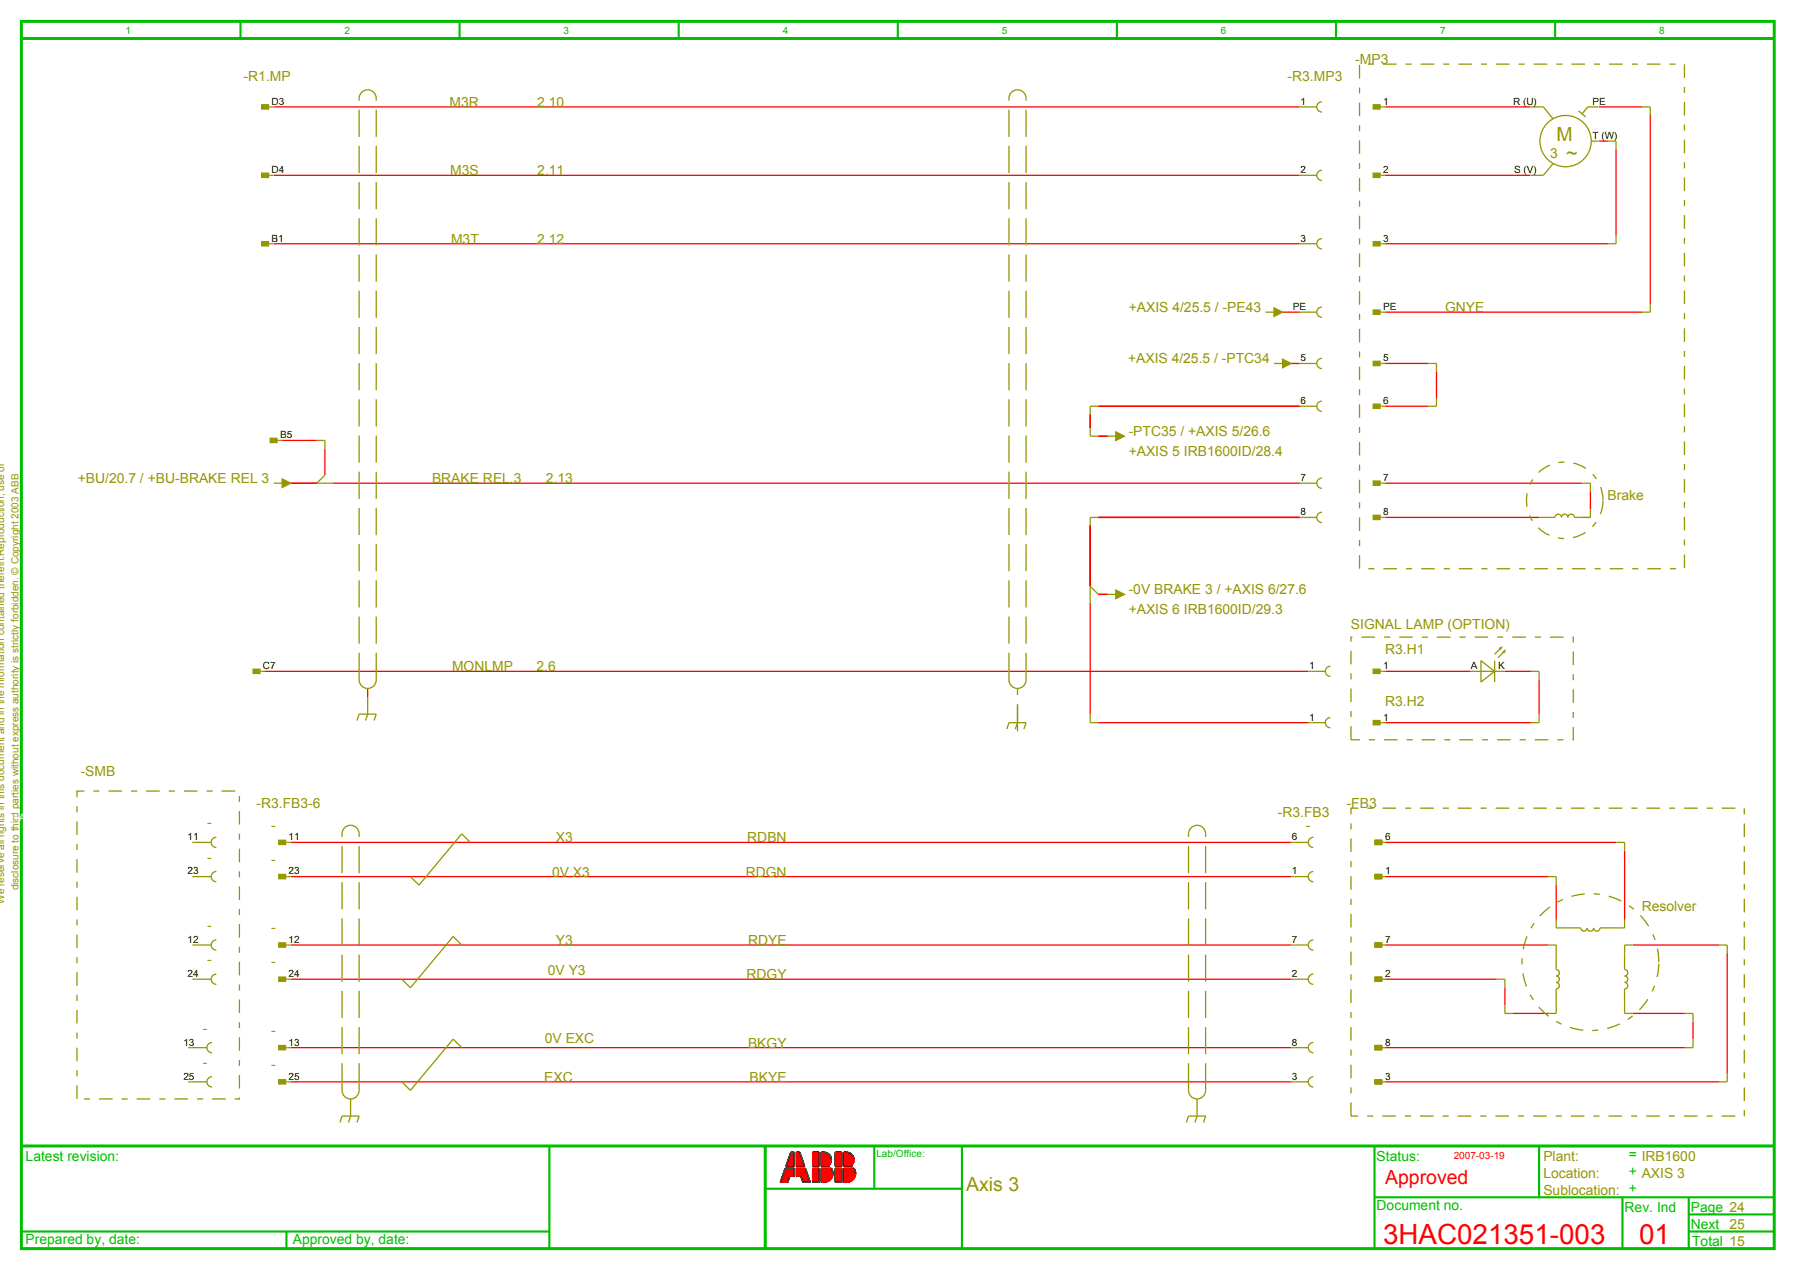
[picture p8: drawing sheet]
<svg xmlns="http://www.w3.org/2000/svg" width="421mm" height="297mm" viewBox="0 0 421 297" stroke-linecap="round" stroke-linejoin="round" font-family="sans-serif">
<path d="M5 5h410v287h-410zM5 9h410M5 268h410M179 268v24" fill="none" stroke="#00be00" stroke-width=".7" stroke-linecap="butt"/>
<g fill="none" stroke="#00be00" stroke-width=".5">
<path d="M56.2 5v4M107.5 5v4M158.7 5v4M210 5v4M261.2 5v4M312.5 5v4M363.7 5v4M128.5 268v24M179 278h46M204.5 268v10M225 268v24M321.5 268v24"/>
<path d="M360 268v12M365 268h50M5 288h123.5M67 288v4M179 288v4M321.5 280h93.5M379.5 280v12M395 288h20M395 280v12M395 284h20"/>
</g>
<g fill="none" stroke="#f00" stroke-width=".3">
<path d="M64 25h240M324 25h34M374 25h10.1M374 33h2.1M378 34.9v20.2M386 26.9v44.2M64 57h240M64 41h240M324 57h52.1M324 41h34M299.9 73h4.1M324 73h60.1"/>
<path d="M255 96.9v3.2M256.9 95h47.1M301.9 85h2.1M324 95h10.1M324 85h10.1M336 86.9v6.2M66 103h8.1M67.9 113h6.2M76 104.9v6.2M77.9 113h226.1M256.9 102h2.2M324 113h46.1"/>
<path d="M372 114.9v4.2M255 122.9v14.2M256.9 121h47.1M256.9 139h2.2M324 121h36M62 157h244M255 140.9v26.2M324 157h20M352 157h6.1M360 158.9v8.2M86 161v2M256.9 169h49.1"/>
<path d="M324 169h34.1M68 197h234M324 197h54.1M380 198.9v16.2M68 205h234M324 205h38.1M364 206.9v8.2M365.9 217h.1M378 217h.1M68 229h234M68 221h234M324 229h26.1"/>
<path d="M324 221h38.1M352 230.9v4.2M353.9 237h8.2M364 222.9v.1M364 235v.1M380 222.9v.1M380 235v.1M381.9 237h12.2M381.9 221h20.2M396 238.9v4.2M404 222.9v28.2M68 245h234"/>
<path d="M68 253h234M324 245h70.1M324 253h78.1M183.6 273.2h.1M183.7 273.2l-.1 .1M183.8 273.2l-.2 .2M183.9 273.2l-.4 .4M184 273.2l-.5 .5M184.1 273.2l-.7 .7M184.1 273.2l-.7 .8M184.2 273.2l-.9 .9M184.3 276.5h-.1"/>
<path d="M184.3 273.2l-1 1M184.3 276.3l-.1 .2M184.4 276.2l-.3 .3M184.4 273.2l-1.2 1.2M184.4 276l-.5 .5M184.5 275.9l-.6 .6M184.5 273.2l-1.3 1.3M184.5 275.8l-.7 .7M184.5 275.7l-.8 .8M184.6 273.2l-1.5 1.4M184.6 275.6l-.9 .9M184.6 275.5l-1 1"/>
<path d="M184.6 273.2l-1.5 1.5M184.7 275.3l-1.2 1.2M184.7 273.2l-1.6 1.6M184.7 275.2l-1.3 1.3M184.8 273.2l-1.8 1.7M184.9 273.2l-1.9 2M185 273.2l-2.1 2.1M185 269.4l-.1 .1M185.1 273.2l-2.2 2.2M185.1 269.4l-.2 .2M185.1 273.2l-2.3 2.3M185.2 269.4l-.3 .3"/>
<path d="M185.2 273.2l-2.4 2.4M185.3 273.2l-2.5 2.5M185.3 269.4l-.5 .5M185.4 269.4l-.7 .6M185.4 273.2l-2.7 2.7M185.4 269.4l-.7 .8M185.5 273.2l-2.8 2.8M185.5 269.4l-.8 .9M185.6 273.2l-3 2.9M185.6 269.4l-1 1M185.6 273.2l-3 3M185.7 269.4l-1.1 1.1"/>
<path d="M185.7 273.2l-3.2 3.2M185.8 273.2l-3.3 3.3 3.3-3.3M185.8 273.4l-3.1 3.1M185.8 273.5l-3.1 3M185.8 272.7h-.1M185.8 273.5l-3 3M185.8 272.5l-.2 .2M185.8 272.5l-.3 .2M185.8 273.6l-2.9 2.9M185.8 272.4l-.3 .3M185.8 273.7l-2.8 2.8M185.8 272.3l-.5 .4"/>
<path d="M185.8 272.2l-.5 .5M185.8 272.1l-.6 .6M185.8 272l-.7 .7M185.8 272l-.8 .7M185.8 273.9l-2.6 2.6M185.8 271.9l-.8 .8M185.8 271.8l-1 .9M185.8 271.7l-1 1M185.8 274l-2.5 2.5M185.8 271.6l-1.1 1.1M185.8 271.5l-1.2 1.2M185.8 274.1l-1 1"/>
<path d="M185.8 271.5l-1.3 1.2M185.8 274.2l-.9 .9M185.8 271.4l-1.3 1.3M185.8 271.3l-1.5 1.4M185.8 271.2l-1.5 1.5M185.8 274.4l-.7 .7M185.8 274.4l-.6 .7M185.8 274.5l-.6 .6M185.8 270.7l-2 2M185.8 270.8l-2 1.9M185.8 270.6l-1.9 1.9M185.8 274.6l-.5 .5"/>
<path d="M185.8 270.6l-1.9 1.8M185.8 274.7l-.4 .4M185.8 270.5l-1.9 1.8M185.8 270.9l-1.8 1.8M185.8 270.4l-1.8 1.8M185.8 270.3l-1.8 1.8M185.8 271l-1.7 1.7M185.8 270.2l-1.7 1.7M185.8 270.1l-1.7 1.7M185.8 270.1l-1.6 1.6M185.8 271.1l-1.6 1.6M185.8 270l-1.6 1.6"/>
<path d="M185.8 269.9l-1.5 1.6M185.8 269.8l-1.5 1.5M185.8 269.7l-1.4 1.4M185.8 269.6l-1.4 1.4M185.8 269.6l-1.4 1.3M185.8 269.5l-1.3 1.3M185.8 269.4l-1.3 1.3M185.8 274.8l-.3 .3M185.8 274.9l-.2 .2M185.8 272.6l-.1 .1M185.8 275l-.1 .1M185.8 275.1h.1"/>
<path d="M186.3 272.6l1.4-1.4-1.4 1.4M186.3 271.2l1.1-1-1.1 1.2M186.3 270.5l.9-.9-.9 1M186.3 269.4h.1M186.3 273.2v.1M186.4 269.4l-.1 .1M186.4 273.2l-.1 .1M186.4 269.4l-.1 .2M186.5 273.2l-.2 .2M186.5 275.1l1.9-1.9-1.8 1.9M186.5 269.4l-.2 .3M186.5 273.2l-.2 .3"/>
<path d="M186.6 269.4l-.3 .3M186.6 273.2l-.3 .3M186.7 273.2l-.4 .4M186.7 269.4l-.4 .5M186.8 273.2l-.5 .5M186.8 269.4l-.5 .5M186.9 269.4l-.6 .6M186.9 273.2l-.6 .6M186.9 269.4l-.6 .7M187 273.2l-.7 .7M187 269.4l-.7 .7M187 273.2l-.7 .8"/>
<path d="M187.1 269.4l-.8 .8M187.1 269.5l-.8 .9M187.1 273.2l-.8 .8M187.1 275.1l1.5-1.5-1.4 1.5M187.1 269.6l-.8 .8M187.2 273.2l-.9 .9M187.2 269.7l-.9 .9M187.2 269.8l-.9 .9M187.2 269.8l-.9 1.1M187.3 269.9l-1 1M187.3 270l-1 1M187.3 270l-1 1.1"/>
<path d="M187.3 273.2l-1 1M187.3 270.1l-1 1M187.4 273.2l-1.1 1.1M187.4 270.3l-1.1 1.1M187.4 270.3l-1.1 1.2M187.4 270.4l-1.1 1.2M187.4 272.7l.6-.6-.5 .6M187.5 270.4l-1.2 1.2M187.5 273.2l-1.2 1.2M187.5 270.5l-1.2 1.2M187.5 270.6l-1.2 1.2M187.5 270.7l-1.2 1.2"/>
<path d="M187.5 273.2l-1.2 1.3M187.5 270.7l-1.2 1.3M187.6 270.8l-1.3 1.3M187.6 270.9l-1.3 1.3M187.6 273.2l-1.3 1.3M187.6 275.9l1.3-1.3-1.3 1.4M187.6 270.9l-1.3 1.4M187.7 271l-1.4 1.4M187.7 271.1l-1.4 1.4M187.7 273.2l-1.4 1.4M187.7 271.2l-1.4 1.5M187.7 271.3l-1.4 1.4"/>
<path d="M187.8 271.4l-1.3 1.3M187.8 276.5l1.3-1.3-1.3 1.3M187.8 273.2l-1.5 1.5M187.8 271.5l-1.2 1.2M187.8 271.5l-1.1 1.2M187.9 271.6l-1.2 1.1M187.9 271.7l-1.1 1M187.9 273.2l-1.6 1.6M187.9 271.8l-.9 .9M187.9 271.9l-.8 .8M188 273.2l-1.7 1.7M188 271.9l-.8 .8"/>
<path d="M188 272l-.8 .7M188 272l-.7 .7M188 273.2l-1.7 1.8M188.1 272.2l-.5 .5M188.1 272.3l-.4 .4M188.1 273.2l-1.8 1.8M188.2 272.4l-.3 .3M188.2 272.7h.1M188.2 272.5l-.3 .2M188.2 273.2l-1.9 1.9M188.2 272.5l-.2 .2M188.2 272.6l-.1 .1"/>
<path d="M188.3 273.2l-1.9 1.9M188.4 273.3l-1.8 1.8M188.5 273.3l-1.8 1.8M188.5 273.4l-1.7 1.7M188.5 273.5l-1.5 1.6M188.6 273.6l-1.5 1.5M188.6 273.7l-1.3 1.4M188.6 273.8l-1.3 1.4 1.4-1.3M188.7 274l-1.3 1.3M188.7 274.1l-1.3 1.3M188.8 274.2l-1.3 1.3M188.8 274.3l-1.3 1.3"/>
<path d="M188.8 274.4l-1.3 1.3 1.3-1.3M188.9 274.5l-1.3 1.3M188.9 274.5l-1.3 1.4M189 274.7l-1.4 1.4M189 274.8l-1.3 1.3M189 274.8l-1.3 1.4M189 274.9l-1.3 1.4M189.1 275l-1.4 1.3M189.1 275.1l-1.3 1.3M189.1 276.5l.4-.3-.3 .3M189.1 275.3l-1.2 1.2M189.2 275.4l-1.2 1.1"/>
<path d="M189.2 275.4l-1.1 1.1M189.2 275.5l-1 1M189.2 275.5l-.9 1M189.3 275.6l-1 .9M189.3 275.7l-.8 .8M189.3 275.8l-.7 .7M189.3 275.8l-.6 .7M189.4 275.9l-.6 .6M189.4 276.1l-.4 .4M189.5 276.3l-.3 .2M189.5 276.3l-.2 .2M189.5 276.4v.1"/>
<path d="M189.6 276.5h-.1M190.1 273.2h.1M190.2 269.4l-.1 .1M190.2 273.2l-.1 .1M190.3 269.4l-.2 .2M190.3 273.2l-.2 .2M190.4 273.2l-.3 .3M190.4 269.4l-.3 .3M190.5 269.4l-.4 .4M190.5 273.2l-.4 .4M190.6 273.2l-.5 .5M190.7 269.4l-.6 .6"/>
<path d="M190.7 269.4l-.6 .7M190.8 273.2l-.7 .7M190.8 269.4l-.7 .7M190.9 273.2l-.8 .7M190.9 269.4l-.8 .8M190.9 273.2l-.8 .8M191 269.4l-.9 .9M191 273.2l-.9 .9M191.1 273.2l-1 1M191.2 269.4l-1.1 1.1M191.2 269.4l-1.1 1.2M191.3 273.2l-1.2 1.2"/>
<path d="M191.3 269.4l-1.2 1.2M191.4 273.2l-1.3 1.2M191.4 269.4l-1.3 1.3M191.4 273.2l-1.3 1.3M191.5 269.4l-1.4 1.4M191.5 273.2l-1.4 1.4M191.6 273.2l-1.5 1.5M191.6 269.4l-1.5 1.5M191.6 269.4l-1.5 1.6M191.6 269.5l-1.5 1.5M191.6 269.6l-1.5 1.5M191.6 269.7l-1.5 1.5"/>
<path d="M191.6 269.7l-1.5 1.6M191.6 269.8l-1.5 1.6M191.6 269.9l-1.5 1.6M191.6 270l-1.5 1.5M191.6 270.1l-1.5 1.5M191.6 270.2l-1.5 1.5M191.6 270.2l-1.5 1.6M191.6 270.3l-1.5 1.6M191.6 270.4l-1.5 1.6M191.6 270.5l-1.5 1.5M191.6 270.6l-1.5 1.5M191.6 270.6l-1.5 1.6"/>
<path d="M191.6 270.7l-1.5 1.6M191.6 270.8l-1.5 1.6M191.6 270.9l-1.5 1.6M191.6 271l-1.5 1.5M191.6 271.1l-1.5 1.5M191.6 271.1l-1.5 1.6M191.6 271.2l-1.5 1.5M191.6 271.3l-1.4 1.4M191.6 271.4l-1.3 1.3M191.6 271.5l-1.2 1.2M191.6 271.6l-1.1 1.1M191.6 271.6l-1 1.1"/>
<path d="M191.6 271.7l-1 1M191.6 271.8l-.9 .9M191.6 271.9l-.8 .8M191.6 272l-.7 .7M191.6 272.1l-.6 .6M191.6 272.1l-.5 .6M191.6 272.2l-.5 .5M191.6 272.3l-.4 .4M191.6 272.4l-.3 .3M191.6 272.5l-.2 .2M191.6 272.6l-.1 .1M191.6 272.7h.1"/>
<path d="M191.6 273.3l-1.5 1.6M191.6 273.4l-1.5 1.5M191.6 273.5l-1.5 1.5M191.6 273.5l-1.5 1.6M191.6 273.6l-1.5 1.6M191.6 273.7l-1.5 1.6M191.6 273.8l-1.5 1.6M191.6 273.9l-1.5 1.5M191.6 274l-1.5 1.5M191.6 274l-1.5 1.6M191.6 274.2l-1.5 1.6M191.6 274.4l-1.5 1.5"/>
<path d="M191.6 274.1l-1.5 1.5M191.6 274.3l-1.5 1.6M191.6 274.5l-1.5 1.5M191.6 274.5l-1.5 1.6M191.6 274.6l-1.5 1.5M191.6 274.7l-1.5 1.6M191.6 274.8l-1.5 1.6M191.6 274.9l-1.5 1.5M191.6 275l-1.5 1.5M191.6 275l-1.4 1.5M191.6 275.1l-1.4 1.4M191.6 275.2l-1.3 1.3"/>
<path d="M191.6 275.3l-1.1 1.2M191.6 275.4l-1.1 1.1M191.6 275.5l-1 1M191.6 275.5l-.9 1M191.6 275.6l-.9 .9M191.6 275.7l-.8 .8M191.6 275.8l-.7 .7M191.6 275.9l-.6 .6M191.6 276l-.5 .5M191.6 276l-.4 .5M191.6 276.1l-.4 .4M191.6 276.2l-.3 .3"/>
<path d="M191.6 276.2l-.2 .3M191.6 276.3l-.2 .2M191.6 276.4l-.1 .1M191.6 276.4v.1M192.1 270.5l1.1-1-1.1 1.1M192.1 271.1l1.5-1.5-1.5 1.6M192.1 271.4l1.7-1.7-1.7 1.7M192.1 272.2l2.1-2.1-2.1 2.3M192.1 272.5l2.2-2.2-2.2 2.3M192.1 273.2h.1M192.2 269.4l-.1 .1M192.3 273.2l-.2 .2"/>
<path d="M192.3 269.4l-.2 .2M192.4 269.4l-.3 .3M192.4 273.2l-.3 .3M192.5 273.2l-.4 .4M192.6 273.2l-.5 .4M192.6 269.4l-.5 .5M192.7 269.4l-.6 .6M192.7 273.2l-.6 .6M192.8 273.2l-.7 .6M192.8 269.4l-.7 .7M192.8 273.2l-.7 .7M192.9 269.4l-.8 .8"/>
<path d="M192.9 273.2l-.8 .8M193 273.2l-.9 .9M193.1 269.4l-1 1M193.1 269.5l-1 1M193.2 273.2l-1.1 1.1M193.3 273.2l-1.2 1.1M193.3 269.5l-1.2 1.2M193.3 273.2l-1.2 1.2M193.4 273.2l-1.3 1.3M193.4 269.5l-1.3 1.4M193.5 273.2l-1.4 1.4M193.5 269.6l-1.4 1.3"/>
<path d="M193.5 269.6l-1.4 1.4M193.7 269.7l-1.6 1.5M193.7 273.2l-1.6 1.6M193.8 273.2l-1.7 1.6M193.8 273.2l-1.7 1.7M193.8 269.8l-1.7 1.7M193.9 269.8l-1.8 1.8M193.9 272.6l-.2 .1M193.9 273.2l-1.8 1.8M193.9 269.8l-1.8 1.9M193.9 272.6l-.1 .1M194 269.9l-1.9 1.8"/>
<path d="M194 273.2l-1.9 1.8M194 272.6l-.1 .1M194 269.9l-1.9 2M194 272.7h.1M194 273.2l-1.9 1.9M194.1 272.7h-.1M194.1 270l-2 1.9M194.1 272.7h.1M194.1 270l-2 2M194.1 270.1l-2 2M194.2 270.1l-2.1 2M194.2 273.2l-2.1 2.1"/>
<path d="M194.3 273.2l-2.2 2.1M194.3 270.3l-2.2 2.1M194.3 273.2l-2.2 2.2M194.4 270.4l-2.3 2.2M194.4 272l-.8 .7M194.4 270.5l-2.3 2.2M194.4 275.7l-.3 .3M194.4 273.2l-2.3 2.3M194.4 270.5l-2.2 2.2M194.4 271.8l-.9 .9M194.4 270.6l-2.1 2.1M194.5 271.7l-1 1"/>
<path d="M194.5 270.7l-2.1 2M194.5 273.2l-2.4 2.3M194.5 270.7l-2 2M194.5 271.6l-1.1 1.1M194.5 270.8l-2 1.9M194.5 270.8l-1.9 1.9M194.5 271.5l-1.2 1.2M194.5 270.9l-1.8 1.8M194.5 271.4l-1.3 1.3M194.5 271l-1.7 1.7M194.5 271.1l-1.6 1.6M194.5 271.3l-1.4 1.4"/>
<path d="M194.5 273.2l-2.4 2.4M194.5 271.1l-1.5 1.6M194.5 271.2l-1.5 1.5M194.6 273.2l-2.5 2.6M194.6 275.5l-.7 .7M194.6 273.3l-2.5 2.5M194.6 273.4l-2.5 2.5M194.7 273.4l-2.6 2.6M194.7 275.3l-1 1M194.7 273.5l-2.6 2.5M194.7 273.5l-2.6 2.6M194.7 275.2l-1.1 1.1"/>
<path d="M194.7 273.6l-2.6 2.7M194.8 273.7l-2.7 2.6M194.8 273.7l-2.7 2.7M194.8 275l-1.4 1.4M194.8 273.8l-2.7 2.7M194.8 274.9l-1.5 1.5M194.8 273.9l-2.6 2.6M194.8 273.9l-2.5 2.6M194.8 274.8l-1.6 1.7M194.9 274.7l-1.8 1.8M194.9 274.1l-2.5 2.4M194.9 274.1l-2.4 2.4"/>
<path d="M194.9 274.6l-1.9 1.9M194.9 274.2l-2.3 2.3M194.9 274.5l-2 2M194.9 274.3l-2.3 2.2M194.9 274.3l-2.2 2.2M194.9 274.4l-2.1 2.1M195.5 273.2h-.1M195.5 269.4l-.1 .1M195.5 273.2l-.1 .1M195.6 269.4l-.2 .2M195.7 273.2l-.3 .2M195.7 269.4l-.3 .3"/>
<path d="M195.7 273.2l-.3 .3M195.8 269.4l-.4 .4M195.8 273.2l-.4 .4M195.9 273.2l-.5 .5M195.9 269.4l-.5 .5M196 273.2l-.6 .6M196.1 269.4l-.7 .6M196.1 269.4l-.7 .7M196.2 273.2l-.8 .7M196.2 269.4l-.8 .8M196.2 273.2l-.8 .8M196.3 269.4l-.9 .9"/>
<path d="M196.3 273.2l-.9 .9M196.4 273.2l-1 .9M196.4 269.4l-1 1M196.4 273.2l-1 1M196.5 273.2l-1.1 1.1M196.5 269.4l-1.1 1.1M196.6 269.4l-1.2 1.2M196.7 273.2l-1.3 1.2M196.7 269.4l-1.3 1.3M196.7 273.2l-1.3 1.3M196.8 269.4l-1.4 1.4M196.8 273.2l-1.4 1.4"/>
<path d="M196.9 273.2l-1.5 1.4M196.9 273.2l-1.5 1.5M197 269.4l-1.6 1.6M197 269.5l-1.6 1.5M197 269.6l-1.6 1.5M197 269.6l-1.6 1.6M197 269.7l-1.6 1.5M197 269.8l-1.6 1.5M197 269.9l-1.6 1.6M197 270l-1.6 1.5M197 270.1l-1.6 1.5M197 270.1l-1.6 1.6"/>
<path d="M197 270.2l-1.6 1.5M197 270.3l-1.6 1.5M197 270.4l-1.6 1.6M197 270.5l-1.6 1.5M197 270.6l-1.6 1.5M197 270.6l-1.6 1.6M197 270.7l-1.6 1.5M197 270.8l-1.6 1.5M197 270.8l-1.6 1.7M197 271l-1.6 1.5M197 271.1l-1.6 1.5M197 271.1l-1.6 1.6"/>
<path d="M197 271.2l-1.6 1.5M197 271.3l-1.5 1.4M197 271.3l-1.4 1.4M197 271.5l-1.3 1.2M197 271.6l-1.2 1.1M197 271.6l-1.1 1.1M197 271.7l-1.1 1M197 271.8l-1 .9M197 271.8l-.9 .9M197 272l-.8 .7M197 272l-.7 .7M197 272.1l-.6 .6"/>
<path d="M197 272.2l-.6 .5M197 272.3l-.5 .4M197 272.3l-.4 .4M197 272.5l-.3 .2M197 272.7h-.1M197 273.3l-1.6 1.5M197 273.3l-1.6 1.6M197 273.5l-1.6 1.5M197 273.5l-1.6 1.6M197 273.6l-1.6 1.5M197 273.7l-1.6 1.5M197 273.7l-1.6 1.7"/>
<path d="M197 273.9l-1.6 1.5M197 274l-1.6 1.5M197 274l-1.6 1.6M197 274.1l-1.6 1.5M197 274.2l-1.6 1.5M197 274.2l-1.6 1.6M197 274.4l-1.6 1.5M197 274.5l-1.6 1.5M197 274.5l-1.6 1.6M197 274.6l-1.6 1.5M197 274.7l-1.6 1.5M197 274.7l-1.6 1.6"/>
<path d="M197 274.9l-1.6 1.5M197 274.9l-1.6 1.6M197 275l-1.5 1.5M197 275.1l-1.5 1.4M197 275.2l-1.4 1.3M197 275.2l-1.3 1.3M197 275.4l-1.2 1.1M197 275.4l-1.1 1.1M197 275.5l-1 1M197 275.6l-1 .9M197 275.7l-.9 .8M197 275.7l-.8 .8"/>
<path d="M197 275.9l-.7 .6M197 275.9l-.6 .6M197 276l-.5 .5M197 276.1l-.5 .4M197 276.2l-.4 .3M197 276.2l-.3 .3M197 272.5l-.2 .2M197 276.4l-.2 .1M197 272.6l-.2 .1M197 276.4l-.1 .1M197.4 272.2l2.1-2.1-2.1 2.2M197.4 275.7l2.5-2.5-2.5 2.6"/>
<path d="M197.4 276l2.6-2.6-2.6 2.6M197.4 273.2h.1M197.5 269.4l-.1 .1M197.5 273.2l-.1 .1M197.6 273.2l-.2 .1M197.6 269.4l-.2 .2M197.6 273.2l-.2 .2M197.7 269.4l-.3 .3M197.7 273.2l-.3 .3M197.8 269.4l-.4 .3M197.8 273.2l-.4 .4M197.8 269.4l-.4 .4"/>
<path d="M197.9 273.2l-.5 .4M197.9 273.2l-.5 .5M198 269.4l-.6 .5M198 269.4l-.6 .6M198.1 273.2l-.7 .6M198.1 269.4l-.7 .7M198.1 273.2l-.7 .7M198.2 269.4l-.8 .8M198.2 273.2l-.8 .8M198.3 273.2l-.9 .8M198.3 269.4l-.9 .9M198.4 273.2l-1 .9"/>
<path d="M198.4 273.2l-1 1M198.4 269.4l-1 1M198.5 269.5l-1.1 1M198.5 269.5l-1.1 1.1M198.6 273.2l-1.2 1.1M198.6 269.5l-1.2 1.2M198.6 273.2l-1.2 1.2M198.7 269.5l-1.3 1.3M198.7 273.2l-1.3 1.3M198.8 273.2l-1.4 1.3M198.8 269.6l-1.4 1.3M198.8 273.2l-1.4 1.4"/>
<path d="M198.8 269.6l-1.4 1.4M198.9 269.6l-1.5 1.5M198.9 273.2l-1.5 1.5M199 269.7l-1.6 1.5M199 269.7l-1.6 1.6M199.1 273.2l-1.7 1.6M199.1 269.7l-1.7 1.7M199.1 273.2l-1.7 1.7M199.2 269.8l-1.8 1.7M199.2 269.8l-1.8 1.8M199.2 272.6l-.2 .1M199.2 273.2l-1.8 1.8"/>
<path d="M199.2 272.6l-.1 .1M199.3 272.7h.1M199.3 269.9l-1.9 1.8M199.3 273.2l-1.9 1.8M199.3 272.6l-.1 .1M199.3 269.9l-1.9 1.9M199.3 269.9l-1.9 2M199.3 273.2l-1.9 1.9M199.4 272.7h.1M199.4 270l-2 2M199.4 273.2l-2 2M199.4 272.3l-.2 .2"/>
<path d="M199.4 270.1l-2 2M199.5 270.1l-2.1 2M199.6 273.2l-2.2 2.1M199.6 270.2l-2.2 2.2M199.6 272.1l-.6 .6M199.6 270.3l-2.2 2.2M199.6 273.2l-2.2 2.2M199.6 270.4l-2.2 2.2M199.7 270.4l-2.3 2.2M199.7 271.9l-.8 .8M199.7 270.4l-2.3 2.3M199.7 273.2l-2.3 2.3"/>
<path d="M199.7 270.5l-2.2 2.2M199.7 270.5l-2.1 2.2M199.7 271.8l-.9 .9M199.8 275.7l-.4 .4M199.8 273.2l-2.4 2.3M199.8 270.6l-2.1 2.1M199.8 271.7l-1 1M199.8 270.7l-2 2M199.8 270.8l-2 1.9M199.8 271.6l-1.1 1.1M199.8 270.8l-1.9 1.9M199.8 271.5l-1.2 1.2"/>
<path d="M199.8 270.9l-1.8 1.8M199.8 270.9l-1.7 1.8M199.8 273.2l-2.4 2.4M199.8 271.4l-1.3 1.3M199.8 271.1l-1.6 1.6M199.8 271.3l-1.4 1.4M199.8 271.1l-1.5 1.6M199.9 271.2l-1.6 1.5M199.9 275.5l-.7 .7M200 273.4l-2.6 2.5M200 275.3l-1 1M200 273.5l-2.6 2.6"/>
<path d="M200 273.6l-2.6 2.6M200.1 273.6l-2.7 2.7M200.1 275.1l-1.3 1.3M200.1 273.7l-2.7 2.7M200.1 273.8l-2.7 2.7M200.1 275l-1.4 1.4M200.1 273.8l-2.6 2.7M200.1 273.9l-2.6 2.6M200.1 274.9l-1.5 1.5M200.2 273.9l-2.6 2.6M200.2 274.8l-1.7 1.7M200.2 274l-2.5 2.5"/>
<path d="M200.2 274.7l-1.8 1.8M200.2 274.1l-2.4 2.4M200.2 274.6l-1.9 1.9M200.2 274.2l-2.3 2.3M200.2 274.3l-2.2 2.2M200.2 274.5l-2 2M200.2 274.4l-2.1 2.1"/>
</g>
<g fill="none" stroke="#000" stroke-width=".3">
<path d="M183.6 273.2h2.2v1.9h-1l-.5 1.4h-1.8zM185 269.5h.8v3.2h-2zM186.3 273.2h2.1l1.1 3.3h-1.7l-.5-1.4h-1zM186.3 269.5h.8l1.1 3.2h-1.9zM190.1 273.2h1.5v3.3h-1.5zM190.1 269.5h1.5v3.2h-1.5zM193.8 272.6l.2 .1h-1.9v-3.2a1.83 1.83 0 0 1 2.1 .8 1.83 1.83 0 0 1-.4 2.3M194.5 273.2h-2.4v3.3a2.19 2.19 0 0 0 2.3-.8 2.19 2.19 0 0 0 .1-2.5M195.4 273.2h1.5v3.3h-1.5zM195.4 269.5h1.5v3.2h-1.5zM197.4 270.2h.6M197.4 269.5a1.83 1.83 0 0 1 2.1 .8 1.83 1.83 0 0 1-.4 2.3l.2 .1h-1.9z"/>
<path d="M199.8 273.2h-2.4v3.3a2.19 2.19 0 0 0 2.3-.8 2.19 2.19 0 0 0 .1-2.5"/>
</g>
<g fill="none" stroke="#969600" stroke-width=".3" stroke-dasharray="3.2 2.1 1.4 2.1" stroke-linecap="butt">
<path d="M318 15h76v118h-76zM316 149h52v24h-52zM18 185h38v72h-38zM316 189h92v72h-92z"/>
<circle cx="366" cy="117" r="8.9"/>
<circle cx="372" cy="225" r="16"/>
</g>
<g fill="none" stroke="#969600" stroke-width=".3">
<path d="M62.8 25h1.2M304 25h4M309.2 23.8a1.2 1.2 0 0 0-1.2 1.2 1.2 1.2 0 0 0 1.2 1.2M309.2 39.8a1.2 1.2 0 0 0-1.2 1.2 1.2 1.2 0 0 0 1.2 1.2M322.8 25h1.2M358 25h3l2.2 2.8M363.3 38.2l-2.3 2.8h-3M369.2 25.9l1.7 1.4M372.2 33h1.7M373.9 25h-2.5l-1.3 1.6M376.1 33h1.9v1.9M384.1 25h1.9v1.9"/>
<path d="M62.8 41h1.2M62.8 57h1.2M304 41h4M304 57h4M309.2 55.8a1.2 1.2 0 0 0-1.2 1.2 1.2 1.2 0 0 0 1.2 1.2M322.8 41h1.2M322.8 57h1.2M378 55.1v1.9h-1.9M296 73h3M304 73h4M309.2 71.8a1.2 1.2 0 0 0-1.2 1.2 1.2 1.2 0 0 0 1.2 1.2M322.8 73h1.2"/>
<path d="M386 71.1v1.9h-1.9M256.9 95h-1.9v1.9M298 85h3M304 85h4M304 95h4M309.2 83.8a1.2 1.2 0 0 0-1.2 1.2 1.2 1.2 0 0 0 1.2 1.2M309.2 93.8a1.2 1.2 0 0 0-1.2 1.2 1.2 1.2 0 0 0 1.2 1.2M322.8 85h1.2M322.8 95h1.2M334.1 85h1.9v1.9M336 93.1v1.9h-1.9M64 113h3"/>
<path d="M64.8 103h1.2M74.1 103h1.9v1.9M76 111.1l-1.9 1.9h3.8M255 100.1v1.9h1.9M259 102h3M304 113h4M309.2 111.8a1.2 1.2 0 0 0-1.2 1.2 1.2 1.2 0 0 0 1.2 1.2M309.2 119.8a1.2 1.2 0 0 0-1.2 1.2 1.2 1.2 0 0 0 1.2 1.2M322.8 113h1.2M370.1 113h1.9v1.9M372 119.1v1.9h-3.7a.75 .75 0 0 0-.8-.8 .75 .75 0 0 0-.8 .8 .75 .75 0 0 0-.7-.8 .75 .75 0 0 0-.8 .8 .75 .75 0 0 0-.7-.8 .75 .75 0 0 0-.8 .8h-3.7M256.9 121h-1.9v1.9"/>
<path d="M256.9 139l-1.9-1.9v3.8M259 139h3M304 121h4M322.8 121h1.2M60.8 157h1.2M306 157h4M311.2 155.8a1.2 1.2 0 0 0-1.2 1.2 1.2 1.2 0 0 0 1.2 1.2M322.8 157h1.2M344 157h8M346.4 154.5l3.2 2.5-3.2 2.5zM349.6 154.5v5M351.2 151.4l-1.6 1.6"/>
<path d="M352 152.2l-1.6 1.6M358.1 157h1.9v1.9M83.5 168.5l.5-1.5h4l-.5 1.5M86 163v4l-.5 1.5M235.5 170.5l.5-1.5h4l-.5 1.5M238 165v4l-.5 1.5M255 167.1v1.9h1.9M306 169h4M311.2 167.8a1.2 1.2 0 0 0-1.2 1.2 1.2 1.2 0 0 0 1.2 1.2M322.8 169h1.2M360 167.1v1.9h-1.9M45 197h4.4"/>
<path d="M50.6 195.8a1.2 1.2 0 0 0-1.2 1.2 1.2 1.2 0 0 0 1.2 1.2M66.8 197h1.2M110 197l-2-2-10 12-2-2M302 197h4M307.2 195.8a1.2 1.2 0 0 0-1.2 1.2 1.2 1.2 0 0 0 1.2 1.2M321.6 196.5h1.6v1h-1.6zM323.2 197h.8M378.1 197h1.9v1.9M45 205h4.4M50.6 219.8a1.2 1.2 0 0 0-1.2 1.2 1.2 1.2 0 0 0 1.2 1.2M50.6 203.8a1.2 1.2 0 0 0-1.2 1.2 1.2 1.2 0 0 0 1.2 1.2M66.8 205h1.2"/>
<path d="M302 205h4M307.2 203.8a1.2 1.2 0 0 0-1.2 1.2 1.2 1.2 0 0 0 1.2 1.2M307.2 219.8a1.2 1.2 0 0 0-1.2 1.2 1.2 1.2 0 0 0 1.2 1.2M321.6 204.5h1.6v1h-1.6zM323.2 205h.8M362.1 205h1.9v1.9M364 215.1v1.9h1.9M366 217h3.7a.75 .75 0 0 0 .8 .8 .75 .75 0 0 0 .7-.8 .75 .75 0 0 0 .8 .8 .75 .75 0 0 0 .7-.8 .75 .75 0 0 0 .8 .8 .75 .75 0 0 0 .7-.8h3.8M380 215.1v1.9h-1.9M45 221h4.4M45 229h4.4M50.6 227.8a1.2 1.2 0 0 0-1.2 1.2 1.2 1.2 0 0 0 1.2 1.2"/>
<path d="M66.8 221h1.2M66.8 229h1.2M108 221l-2-2-10 12-2-2M302 221h4M302 229h4M307.2 227.8a1.2 1.2 0 0 0-1.2 1.2 1.2 1.2 0 0 0 1.2 1.2M321.6 220.5h1.6v1h-1.6zM321.6 228.5h1.6v1h-1.6zM323.2 221h.8M323.2 229h.8M350.1 229h1.9v1.9M352 235.1v1.9h1.9"/>
<path d="M362.1 221h1.9v1.9M364 223v3.8a.75 .75 0 0 1 .8 .7 .75 .75 0 0 1-.8 .8 .75 .75 0 0 1 .8 .7 .75 .75 0 0 1-.8 .8 .75 .75 0 0 1 .8 .7 .75 .75 0 0 1-.8 .8v3.7M364 235.1v1.9h-1.9M380 223v3.8a.75 .75 0 0 1 .7 .7 .75 .75 0 0 1-.7 .8 .75 .75 0 0 1 .7 .7 .75 .75 0 0 1-.7 .8 .75 .75 0 0 1 .7 .7 .75 .75 0 0 1-.7 .8v3.7M380 235.1v1.9h1.9M381.9 221h-1.9v1.9M394.1 237h1.9v1.9M402.1 221h1.9v1.9M44 253h4.4M44 245h4.4M49.6 251.8a1.2 1.2 0 0 0-1.2 1.2 1.2 1.2 0 0 0 1.2 1.2M49.6 243.8a1.2 1.2 0 0 0-1.2 1.2 1.2 1.2 0 0 0 1.2 1.2"/>
<path d="M66.8 253h1.2M66.8 245h1.2M82 257v4l-.5 1.5M108 245l-2-2-10 12-2-2M280 257v4l-.5 1.5M302 253h4M302 245h4M307.2 243.8a1.2 1.2 0 0 0-1.2 1.2 1.2 1.2 0 0 0 1.2 1.2M307.2 251.8a1.2 1.2 0 0 0-1.2 1.2 1.2 1.2 0 0 0 1.2 1.2M321.6 244.5h1.6v1h-1.6zM321.6 252.5h1.6v1h-1.6zM323.2 253h.8"/>
<path d="M323.2 245h.8M396 243.1v1.9h-1.9M404 251.1v1.9h-1.9M79.5 262.5l.5-1.5h4l-.5 1.5M277.5 262.5l.5-1.5h4l-.5 1.5"/>
<circle cx="366.2" cy="33" r="6"/>
</g>
<g fill="#969600" stroke="#969600" stroke-width=".3">
<path d="M61.2 40.5h1.6v1h-1.6z"/>
<path d="M61.2 56.5h1.6v1h-1.6z"/>
<path d="M63.2 102.5h1.6v1h-1.6z"/>
<path d="M65.2 204.5h1.6v1h-1.6z"/>
<path d="M321.2 24.5h1.6v1h-1.6z"/>
<path d="M321.2 40.5h1.6v1h-1.6z"/>
<path d="M321.2 56.5h1.6v1h-1.6z"/>
<path d="M321.2 72.5h1.6v1h-1.6z"/>
<path d="M321.2 112.5h1.6v1h-1.6z"/>
<path d="M321.2 120.5h1.6v1h-1.6z"/>
<path d="M321.6 196.5h1.6v1h-1.6z"/>
<path d="M321.6 204.5h1.6v1h-1.6z"/>
<path d="M321.6 220.5h1.6v1h-1.6z"/>
<path d="M321.6 228.5h1.6v1h-1.6z"/>
<path d="M321.6 244.5h1.6v1h-1.6z"/>
<path d="M321.6 252.5h1.6v1h-1.6z"/>
<path d="M321.2 84.5h1.6v1h-1.6z"/>
<path d="M321.2 94.5h1.6v1h-1.6z"/>
<path d="M61.2 24.5h1.6v1h-1.6z"/>
<path d="M65.2 196.5h1.6v1h-1.6z"/>
<path d="M321.2 156.5h1.6v1h-1.6z"/>
<path d="M321.2 168.5h1.6v1h-1.6z"/>
<path d="M350.8 151.6l.4-.2-.2 .4z"/>
<path d="M351.6 152.4l.4-.2-.2 .4z"/>
<path d="M59.2 156.5h1.6v1h-1.6z"/>
<path d="M66 112l2 1-2 1z"/>
<path d="M300 84l2 1-2 1z"/>
<path d="M65.2 220.5h1.6v1h-1.6z"/>
<path d="M65.2 244.5h1.6v1h-1.6z"/>
<path d="M65.2 228.5h1.6v1h-1.6z"/>
<path d="M65.2 252.5h1.6v1h-1.6z"/>
<path d="M298 72l2 1-2 1z"/>
<path d="M261 138l2 1-2 1z"/>
<path d="M261 101l2 1-2 1z"/>
</g>
<g fill="none" stroke="#969600" stroke-width=".3" stroke-dasharray="6.3 2.1" stroke-linecap="butt">
<path d="M86 21a2 2 0 0 0-2 2M88 23a2 2 0 0 0-2-2M238 21a2 2 0 0 0-2 2M240 23a2 2 0 0 0-2-2M84 159v-136M84 159a2 2 0 0 0 2 2M88 159v-136M236 159a2 2 0 0 0 2 2M236 159v-136M240 159v-136M86 161a2 2 0 0 0 2-2M238 161a2 2 0 0 0 2-2"/>
<path d="M238 171v-10M82 193a2 2 0 0 0-2 2M84 195a2 2 0 0 0-2-2M280 193a2 2 0 0 0-2 2M282 195a2 2 0 0 0-2-2M80 255a2 2 0 0 0 2 2M80 255v-60M82 257a2 2 0 0 0 2-2M84 255v-60M278 255a2 2 0 0 0 2 2M278 255v-60M280 257a2 2 0 0 0 2-2"/>
<path d="M282 255v-60"/>
</g>
<g font-size="6.5" fill="#f00">
<text x="323.5" y="291">3HAC021351-003</text>
<text x="383.4" y="291">01</text>
</g>
<text font-size="4.6" fill="#969600" x="366.4" y="37.5">~</text>
<g font-size="4.5" fill="#969600">
<text x="364.1" y="33">M</text>
<text x="226" y="278.5">Axis 3</text>
</g>
<text font-size="4.5" fill="#f00" x="324" y="277">Approved</text>
<g font-size="3.3" fill="#969600">
<text x="317" y="15">-MP3</text>
<text x="57" y="19">-R1.MP</text>
<text x="301.2" y="19">-R3.MP3</text>
<text x="105.1" y="25">M3R</text>
<text x="125.7" y="25">2.10</text>
<text x="105.3" y="41">M3S</text>
<text x="125.7" y="41">2.11</text>
<text x="362.6" y="37">3</text>
<text x="105.5" y="57">M3T</text>
<text x="125.7" y="57">2.12</text>
<text x="264" y="73">+AXIS 4/25.5 / -PE43</text>
<text x="338" y="73">GNYE</text>
<text x="263.8" y="85">+AXIS 4/25.5 / -PTC34</text>
<text x="264" y="102">-PTC35 / +AXIS 5/26.6</text>
<text x="264" y="106.6">+AXIS 5 IRB1600ID/28.4</text>
<text x="18.2" y="113">+BU/20.7 / +BU-BRAKE REL 3</text>
<text x="101" y="113">BRAKE REL.3</text>
<text x="127.7" y="113">2.13</text>
<text x="376" y="117">Brake</text>
<text x="264" y="139">-0V BRAKE 3 / +AXIS 6/27.6</text>
<text x="264" y="143.6">+AXIS 6 IRB1600ID/29.3</text>
<text x="316" y="147">SIGNAL LAMP (OPTION)</text>
<text x="324" y="153">R3.H1</text>
<text x="105.7" y="157">MONLMP</text>
<text x="125.5" y="157">2.6</text>
<text x="324" y="165">R3.H2</text>
<text x="18.9" y="181.4">-SMB</text>
<text x="60" y="189">-R3.FB3-6</text>
<text x="298.9" y="191">-R3.FB3</text>
<text x="315" y="189">-FB3</text>
<text x="48.5" y="193.5">-</text>
<text x="63.5" y="194">-</text>
<text x="130" y="197">X3</text>
<text x="174.8" y="197">RDBN</text>
<text x="305.5" y="194">-</text>
<text x="48.5" y="201.5">-</text>
<text x="63.5" y="202">-</text>
<text x="129.1" y="205">0V X3</text>
<text x="174.4" y="205">RDGN</text>
<text x="384" y="213">Resolver</text>
<text x="48.5" y="217.5">-</text>
<text x="63.5" y="218">-</text>
<text x="130" y="221">Y3</text>
<text x="175" y="221">RDYE</text>
<text x="48.5" y="225.5">-</text>
<text x="63.5" y="226">-</text>
<text x="128.1" y="228">0V Y3</text>
<text x="174.6" y="229">RDGY</text>
<text x="47.5" y="241.5">-</text>
<text x="63.5" y="242">-</text>
<text x="127.4" y="244">0V EXC</text>
<text x="175" y="245">BKGY</text>
<text x="47.5" y="249.5">-</text>
<text x="63.5" y="250">-</text>
<text x="127.3" y="253">EXC</text>
<text x="175.3" y="253">BKYE</text>
<text x="361" y="275.5">Location:</text>
<text x="361" y="271.5">Plant:</text>
<text x="361" y="279.5">Sublocation: +</text>
<text x="404.5" y="287.5">25</text>
</g>
<g font-size="3.3" fill="#00be00">
<text x="6" y="271.5">Latest revision:</text>
<text x="322" y="271.5">Status:</text>
<text x="381" y="271">= IRB1600</text>
<text x="381" y="275">+ AXIS 3</text>
<text x="322" y="283">Document no.</text>
<text x="380" y="283.5">Rev. Ind</text>
<text x="395.5" y="283.5">Page 24</text>
<text x="395.5" y="287.5">Next</text>
<text x="6" y="291">Prepared by, date:</text>
<text x="68.5" y="291">Approved by, date:</text>
<text x="395.8" y="291.5">Total 15</text>
</g>
<g font-size="2.3" fill="#00be00">
<text x="29.3" y="8">1</text>
<text x="80.6" y="8">2</text>
<text x="131.8" y="8">3</text>
<text x="183.1" y="8">4</text>
<text x="234.3" y="8">5</text>
<text x="285.6" y="8">6</text>
<text x="336.8" y="8">7</text>
<text x="388.1" y="8">8</text>
<text x="205" y="270.5">Lab/Office:</text>
</g>
<g font-size="2.3">
<text x="63.5" y="24.5">D3</text>
<text x="304.2" y="24.5">1</text>
<text x="323.5" y="24.5">1</text>
<text x="353.9" y="24.5">R (U)</text>
<text x="372.5" y="24.5">PE</text>
<text x="372.5" y="32.5">T (W)</text>
<text x="63.5" y="40.5">D4</text>
<text x="304.2" y="40.5">2</text>
<text x="323.5" y="40.5">2</text>
<text x="354.2" y="40.5">S (V)</text>
<text x="63.5" y="56.5">B1</text>
<text x="304.2" y="56.5">3</text>
<text x="323.5" y="56.5">3</text>
<text x="302.4" y="72.5">PE</text>
<text x="323.5" y="72.5">PE</text>
<text x="304.2" y="84.5">5</text>
<text x="323.5" y="84.5">5</text>
<text x="304.2" y="94.5">6</text>
<text x="323.5" y="94.5">6</text>
<text x="65.5" y="102.5">B5</text>
<text x="304.2" y="112.5">7</text>
<text x="323.5" y="112.5">7</text>
<text x="304.2" y="120.5">8</text>
<text x="323.5" y="120.5">8</text>
<text x="61.5" y="156.5">C7</text>
<text x="306.2" y="156.5">1</text>
<text x="323.5" y="156.5">1</text>
<text x="344" y="156.5">A</text>
<text x="350.4" y="156.5">K</text>
<text x="306.2" y="168.5">1</text>
<text x="323.5" y="168.5">1</text>
<text x="43.9" y="196.5">11</text>
<text x="67.5" y="196.5">11</text>
<text x="302.2" y="196.5">6</text>
<text x="324" y="196.5">6</text>
<text x="43.9" y="204.5">23</text>
<text x="67.5" y="204.5">23</text>
<text x="302.2" y="204.5">1</text>
<text x="324" y="204.5">1</text>
<text x="43.9" y="220.5">12</text>
<text x="67.5" y="220.5">12</text>
<text x="302.2" y="220.5">7</text>
<text x="324" y="220.5">7</text>
<text x="43.9" y="228.5">24</text>
<text x="67.5" y="228.5">24</text>
<text x="302.2" y="228.5">2</text>
<text x="324" y="228.5">2</text>
<text x="42.9" y="244.5">13</text>
<text x="67.5" y="244.5">13</text>
<text x="302.2" y="244.5">8</text>
<text x="324" y="244.5">8</text>
<text x="42.9" y="252.5">25</text>
<text x="67.5" y="252.5">25</text>
<text x="302.2" y="252.5">3</text>
<text x="324" y="252.5">3</text>
</g>
<text font-size="2.3" fill="#fff" x="3.1" y="192">+AXIS 1/22.1</text>
<g font-size="2.3" fill="#969600">
<text x="4.3" y="208.2" transform="rotate(-90 4.3 208.2)">disclosure to third parties without express authority is strictly forbidden. © Copyright 2003 ABB</text>
<text x="1" y="211.4" transform="rotate(-90 1 211.4)">We reserve all rights in this document and in the information contained therein.Reproduction, use or</text>
</g>
<text font-size="2.3" fill="#f00" x="340" y="271">2007-03-19</text>
</svg>
